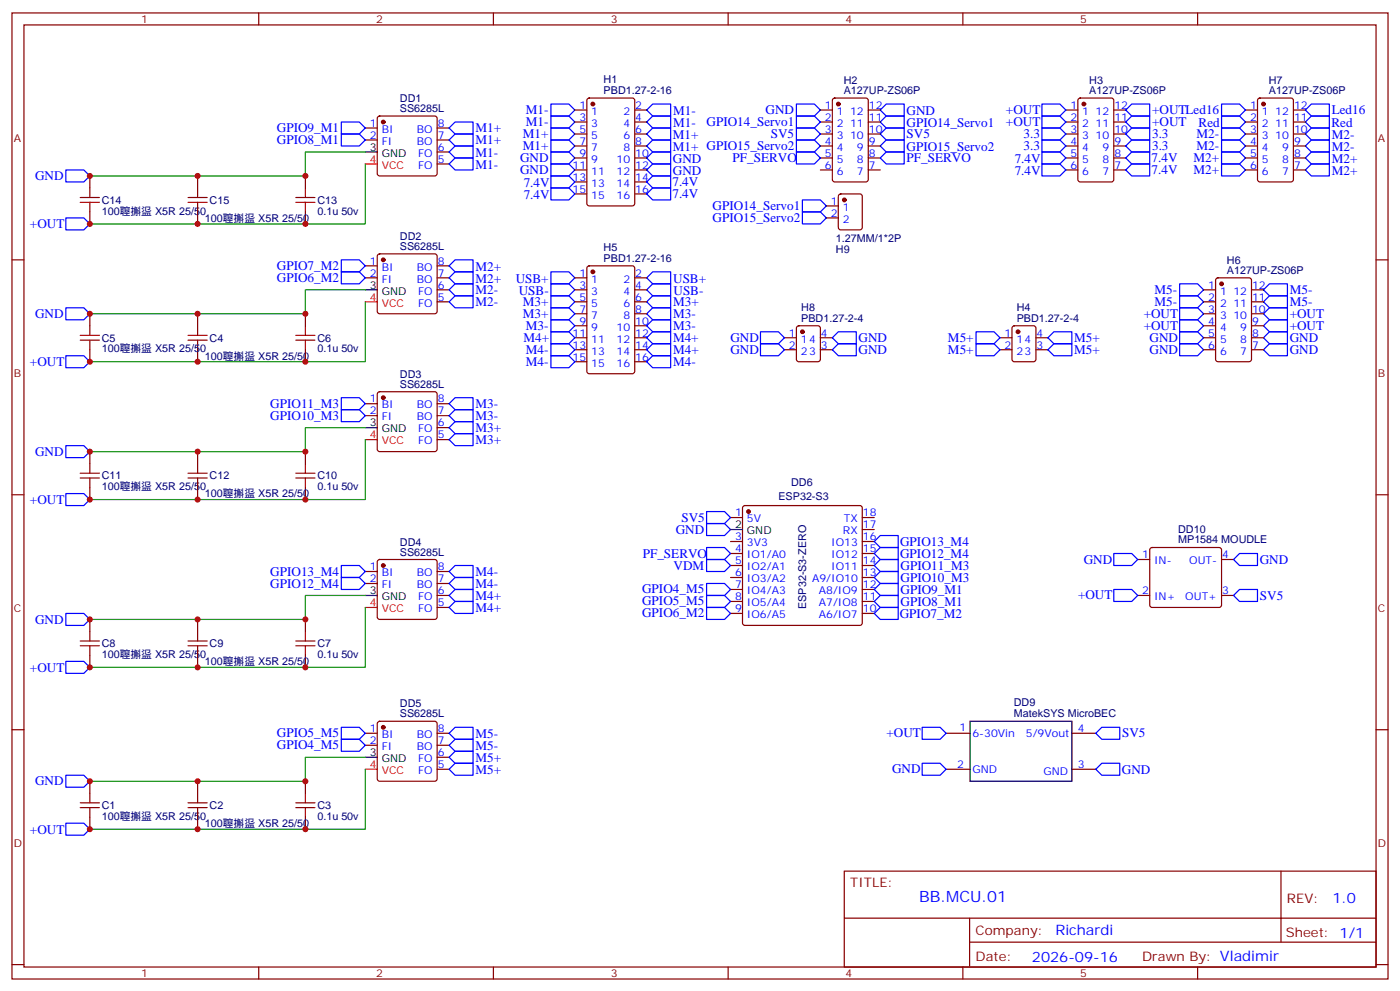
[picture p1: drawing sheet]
<svg xmlns="http://www.w3.org/2000/svg" width="412mm" height="292mm" viewBox="0 0 412 292" stroke-linecap="round" stroke-linejoin="round" font-family="sans-serif">
<g fill="none" stroke="#870000" stroke-width=".35">
<path d="M3.5 3.8h405.4v284.3h-405.4zM7.1 7.3h398.2v277.3h-398.2zM76.2 3.8v3.5M145.3 3.8v3.5M214.5 3.8v3.5M283.6 3.8v3.5M352.8 3.8v3.5M107.6 37.7h3.5M111.4 34.4l.4-.3h16.3l.5 .3 .2 .5v16.2l-.3 .5-.4 .2h-16.3l-.5-.2-.2-.5v-16.2zM128.8 37.7h3.5M169.3 32.4h3.6M169.3 35.9h3.6"/>
<path d="M169.3 39.4h3.6M173.1 29.1l.5-.2h12.7l.6 .4 .1 30.6-.5 .7h-12.9l-.7-.5v-30.5zM187 32.4h3.5M187 35.9h3.5M187 39.4h3.5M241.7 32.4h3.5M241.7 35.9h3.5M241.7 39.4h3.5M245.4 29.1l.5-.2h9.2l.6 .4 .1 23.5-.5 .7-9.4 .1-.7-.5v-23.5zM255.8 32.4h3.5M255.8 35.9h3.5M255.8 39.4h3.5"/>
<path d="M314 32.4h3.5M314 35.9h3.5M314 39.4h3.5M317.7 29.1l.5-.2h9.2l.6 .4 .1 23.5-.5 .7-9.4 .1-.6-.5-.1-23.5zM328.1 32.4h3.5M328.1 35.9h3.5M328.1 39.4h3.5M366.9 32.4h3.5M366.9 35.9h3.5M366.9 39.4h3.5M370.7 29.1l.4-.2h9.2l.6 .4 .1 23.5-.5 .7-9.4 .1-.6-.5-.1-23.5zM381 32.4h3.5"/>
<path d="M381 35.9h3.5M381 39.4h3.5M26.5 51.8v3.5M58.2 51.8v3.5M90 51.8v3.5M107.6 41.2h3.5M128.8 41.2h3.5M128.8 48.3h3.5M128.8 44.7h3.5M169.3 43h3.6M169.3 46.5h3.6M169.3 50h3.6"/>
<path d="M169.3 57.1h3.6M169.3 53.6h3.6M187 43h3.5M187 46.5h3.5M187 50h3.5M187 57.1h3.5M187 53.6h3.5M241.7 43h3.5M241.7 46.5h3.5M241.7 50h3.5M247.2 57.3l.4-.2h5.7l.6 .4 .1 9.5-.5 .6-5.9 .1-.6-.5-.1-9.4zM255.8 43h3.5"/>
<path d="M255.8 46.5h3.5M255.8 50h3.5M314 43h3.5M314 46.5h3.5M314 50h3.5M328.1 43h3.5M328.1 46.5h3.5M328.1 50h3.5M366.9 43h3.5M366.9 46.5h3.5M366.9 50h3.5M381 43h3.5"/>
<path d="M381 46.5h3.5M381 50h3.5M3.5 76.5h3.6M26.5 62.4v3.5M58.2 62.4v3.5M90 62.4v3.5M107.6 78.2h3.5M111.4 74.9l.4-.2h16.3l.5 .2 .2 .5v16.3l-.3 .5-.4 .2h-16.3l-.5-.3-.2-.4v-16.3zM128.8 78.2h3.5M173.1 78.5l.5-.3h12.7l.6 .5 .1 30.6-.5 .6-12.9 .1-.7-.5v-30.5zM243.4 60.6h3.5M243.4 64.1h3.5"/>
<path d="M405.3 76.5h3.6M26.5 92.4v3.5M58.2 92.4v3.5M90 92.4v3.5M107.6 81.8h3.5M128.8 81.8h3.5M128.8 85.3h3.5M128.8 88.8h3.5M169.3 81.8h3.6M169.3 85.3h3.6M169.3 88.8h3.6M169.3 99.4h3.6"/>
<path d="M169.3 92.4h3.6M169.3 95.9h3.6M187 81.8h3.5M187 85.3h3.5M187 88.8h3.5M187 99.4h3.5M187 92.4h3.5M187 95.9h3.5M231.1 99.4h3.5M234.8 96.1l.5-.2h5.6l.7 .4 .1 9.5-.5 .6-5.9 .1-.6-.5-.1-9.4zM241.7 99.4h3.5M294.6 99.4h3.5"/>
<path d="M298.3 96.1l.5-.2h5.6l.7 .4 .1 9.5-.5 .6-5.9 .1-.6-.5-.1-9.4zM305.2 99.4h3.5M354.5 85.3h3.6M354.5 88.8h3.6M354.5 99.4h3.6M354.5 92.4h3.6M354.5 95.9h3.6M358.3 82l.5-.2h9.1l.7 .4 .1 23.6-.5 .6-9.4 .1-.7-.5v-23.5zM368.7 85.3h3.5M368.7 88.8h3.5M368.7 99.4h3.5M368.7 92.4h3.5"/>
<path d="M368.7 95.9h3.5M26.5 102.9v3.6M58.2 102.9v3.6M90 102.9v3.6M107.6 118.8h3.5M111.4 115.5l.4-.2h16.3l.5 .2 .2 .5v16.2l-.3 .5-.4 .2h-16.3l-.5-.2-.2-.5v-16.2zM128.8 118.8h3.5M169.3 106.5h3.6M169.3 102.9h3.6M187 106.5h3.5M187 102.9h3.5M231.1 102.9h3.5"/>
<path d="M241.7 102.9h3.5M294.6 102.9h3.5M305.2 102.9h3.5M354.5 102.9h3.6M368.7 102.9h3.5M26.5 132.9v3.6M58.2 132.9v3.6M90 132.9v3.6M107.6 122.3h3.5M128.8 122.3h3.5M128.8 129.4h3.5M128.8 125.9h3.5"/>
<path d="M3.5 145.6h3.6M26.5 143.5v3.5M58.2 143.5v3.5M90 143.5v3.5M215.2 152.3h3.5M215.2 159.4h3.5M219 149l.4-.2h33.9l.5 .2 .2 .5v33.9l-.2 .5-.5 .2h-33.9l-.5-.3-.2-.4v-33.9zM254 152.3h3.5M254 159.4h3.5M254 155.9h3.5M405.3 145.6h3.6M107.6 168.2h3.5"/>
<path d="M107.6 171.7h3.5M111.4 164.9l.4-.2h16.3l.5 .2 .2 .5v16.2l-.3 .5-.4 .2h-16.3l-.5-.2-.2-.5v-16.2zM128.8 168.2h3.5M128.8 171.7h3.5M128.8 178.8h3.5M128.8 175.3h3.5M215.2 162.9h3.5M215.2 166.4h3.5M215.2 170h3.5M215.2 173.5h3.5M215.2 177h3.5M254 162.9h3.5"/>
<path d="M254 166.4h3.5M254 170h3.5M254 173.5h3.5M254 177h3.5M335.1 175.3h3.6M335.1 164.7h3.6M338.9 161.4l.5-.3h19.7l.5 .3 .2 .5v16.2l-.2 .5-.5 .2h-19.7l-.5-.2-.2-.5v-16.2zM359.8 175.3h3.6M359.8 164.7h3.6M26.5 182.3v3.5M26.5 192.9v3.5M58.2 182.3v3.5"/>
<path d="M58.2 192.9v3.5M90 182.3v3.5M90 192.9v3.5M215.2 180.6h3.5M254 180.6h3.5M3.5 214.8h3.6M107.6 215.8h3.5M107.6 219.4h3.5M111.4 212.5l.4-.2h16.3l.5 .2 .2 .5v16.2l-.3 .5-.4 .2h-16.3l-.5-.2-.2-.5v-16.2zM128.8 215.8h3.5M128.8 219.4h3.5M278.7 215.8h7.1"/>
<path d="M315.7 215.8h7.1M405.3 214.8h3.6M26.5 229.9v3.6M58.2 229.9v3.6M90 229.9v3.6M128.8 226.4h3.5M128.8 222.9h3.5M278.7 226.4h7.1M315.7 226.4h7.1M26.5 240.5v3.6M58.2 240.5v3.6M90 240.5v3.6"/>
<path d="M248.7 256.4h156.6v28.2h-156.6zM377.3 256.4v20.9M248.7 270.2h156.5M285.6 277.3h119.6M285.6 270.2v14.2M3.5 283.9h3.6M76.2 284.6v3.5M145.3 284.6v3.5M214.5 284.6v3.5M283.6 284.6v3.5M352.8 284.6v3.5M405.3 283.9h3.6"/>
</g>
<g fill="none" stroke="#00f" stroke-width=".35">
<path d="M100.5 39.4h5.3l1.8 1.8-1.8 1.8h-5.3zM100.5 35.9h5.3l1.8 1.8-1.8 1.7h-5.3zM132.3 37.7l1.8-1.8h5.2v3.5h-5.2zM162.3 30.6h5.3l1.7 1.8-1.7 1.7h-5.3zM162.3 34.1h5.3l1.7 1.8-1.7 1.8h-5.3zM162.3 37.7h5.3l1.7 1.7-1.7 1.8h-5.3zM190.5 39.4l1.8-1.7h5.3v3.5h-5.3zM192.3 30.6h5.3v3.5h-5.3l-1.8-1.7zM192.3 34.1h5.3v3.6h-5.3l-1.8-1.8zM234.6 30.6h5.3l1.8 1.8-1.8 1.7h-5.3zM234.6 34.1h5.3l1.8 1.8-1.8 1.8h-5.3zM234.6 37.7h5.3l1.8 1.7-1.8 1.8h-5.3z"/>
<path d="M259.3 32.4l1.8-1.8h5.2v3.5h-5.2zM259.3 39.4l1.8-1.7h5.2v3.5h-5.2zM261.1 34.1h5.2v3.6h-5.2l-1.8-1.8zM306.9 30.6h5.3l1.8 1.8-1.8 1.7h-5.3zM306.9 34.1h5.3l1.8 1.8-1.8 1.8h-5.3zM306.9 37.7h5.3l1.8 1.7-1.8 1.8h-5.3zM333.4 30.6h5.3v3.5h-5.3l-1.8-1.7zM333.4 34.1h5.3v3.6h-5.3l-1.8-1.8zM333.4 37.7h5.3v3.5h-5.3l-1.8-1.8zM359.8 37.7h5.3l1.8 1.7-1.8 1.8h-5.3zM359.8 34.1h5.3l1.8 1.8-1.8 1.8h-5.3zM359.8 30.6h5.3l1.8 1.8-1.8 1.7h-5.3z"/>
<path d="M384.5 39.4l1.8-1.7h5.3v3.5h-5.3zM384.5 32.4l1.8-1.8h5.3v3.5h-5.3zM386.3 34.1h5.3v3.6h-5.3l-1.8-1.8zM19.4 50h5.3l1.8 1.8-1.8 1.8h-5.3zM132.3 48.3l1.8-1.8h5.2v3.5h-5.2zM132.3 44.7l1.8-1.7h5.2v3.5h-5.2zM132.3 41.2l1.8-1.8h5.2v3.6h-5.2zM162.3 41.2h5.3l1.7 1.8-1.7 1.7h-5.3zM162.3 44.7h5.3l1.7 1.8-1.7 1.8h-5.3zM162.3 48.3h5.3l1.7 1.7-1.7 1.8h-5.3zM162.3 51.8h5.3l1.7 1.8-1.7 1.7h-5.3zM162.3 55.3h5.3l1.7 1.8-1.7 1.7h-5.3z"/>
<path d="M190.5 43l1.8-1.8h5.3v3.5h-5.3zM190.5 46.5l1.8-1.8h5.3v3.6h-5.3zM190.5 53.6l1.8-1.8h5.3v3.5h-5.3zM190.5 57.1l1.8-1.8h5.3v3.5h-5.3zM192.3 48.3h5.3v3.5h-5.3l-1.8-1.8zM234.6 41.2h5.3l1.8 1.8-1.8 1.7h-5.3zM234.6 44.7h5.3l1.8 1.8-1.8 1.8h-5.3zM236.4 58.8h5.3l1.7 1.8-1.7 1.8h-5.3zM259.3 43l1.8-1.8h5.2v3.5h-5.2zM259.3 46.5l1.8-1.8h5.2v3.6h-5.2zM306.9 48.3h5.3l1.8 1.7-1.8 1.8h-5.3zM306.9 44.7h5.3l1.8 1.8-1.8 1.8h-5.3z"/>
<path d="M306.9 41.2h5.3l1.8 1.8-1.8 1.7h-5.3zM331.6 50l1.8-1.7h5.3v3.5h-5.3zM331.6 43l1.8-1.8h5.3v3.5h-5.3zM333.4 44.7h5.3v3.6h-5.3l-1.8-1.8zM359.8 48.3h5.3l1.8 1.7-1.8 1.8h-5.3zM359.8 44.7h5.3l1.8 1.8-1.8 1.8h-5.3zM359.8 41.2h5.3l1.8 1.8-1.8 1.7h-5.3zM384.5 50l1.8-1.7h5.3v3.5h-5.3zM384.5 46.5l1.8-1.8h5.3v3.6h-5.3zM384.5 43l1.8-1.8h5.3v3.5h-5.3zM19.4 64.1h5.3l1.8 1.8-1.8 1.8h-5.3zM100.5 76.5h5.3l1.8 1.7-1.8 1.8h-5.3z"/>
<path d="M132.3 78.2l1.8-1.7h5.2v3.5h-5.2zM236.4 62.4h5.3l1.7 1.7-1.7 1.8h-5.3zM19.4 90.6h5.3l1.8 1.8-1.8 1.7h-5.3zM100.5 80h5.3l1.8 1.8-1.8 1.7h-5.3zM132.3 81.8l1.8-1.8h5.2v3.5h-5.2zM132.3 85.3l1.8-1.8h5.2v3.6h-5.2zM132.3 88.8l1.8-1.7h5.2v3.5h-5.2zM162.3 87.1h5.3l1.7 1.7-1.7 1.8h-5.3zM162.3 83.5h5.3l1.7 1.8-1.7 1.8h-5.3zM162.3 80h5.3l1.7 1.8-1.7 1.7h-5.3zM162.3 94.1h5.3l1.7 1.8-1.7 1.7h-5.3zM162.3 90.6h5.3l1.7 1.8-1.7 1.7h-5.3z"/>
<path d="M162.3 97.6h5.3l1.7 1.8-1.7 1.8h-5.3zM190.5 88.8l1.8-1.7h5.3v3.5h-5.3zM190.5 92.4l1.8-1.8h5.3v3.5h-5.3zM190.5 95.9l1.8-1.8h5.3v3.5h-5.3zM192.3 83.5h5.3v3.6h-5.3l-1.8-1.8zM192.3 80h5.3v3.5h-5.3l-1.8-1.7zM192.3 97.6h5.3v3.6h-5.3l-1.8-1.8zM224 97.6h5.3l1.8 1.8-1.8 1.8h-5.3zM245.2 99.4l1.7-1.8h5.3v3.6h-5.3zM287.5 97.6h5.3l1.8 1.8-1.8 1.8h-5.3zM310.4 97.6h5.3v3.6h-5.3l-1.7-1.8zM347.5 87.1h5.3l1.7 1.7-1.7 1.8h-5.3z"/>
<path d="M347.5 83.5h5.3l1.7 1.8-1.7 1.8h-5.3zM347.5 97.6h5.3l1.7 1.8-1.7 1.8h-5.3zM347.5 90.6h5.3l1.7 1.8-1.7 1.7h-5.3zM347.5 94.1h5.3l1.7 1.8-1.7 1.7h-5.3zM372.2 88.8l1.7-1.7h5.3v3.5h-5.3zM372.2 95.9l1.7-1.8h5.3v3.5h-5.3zM373.9 83.5h5.3v3.6h-5.3l-1.7-1.8zM373.9 97.6h5.3v3.6h-5.3l-1.7-1.8zM373.9 90.6h5.3v3.5h-5.3l-1.7-1.7zM19.4 104.7h5.3l1.8 1.8-1.8 1.7h-5.3zM100.5 117.1h5.3l1.8 1.7-1.8 1.8h-5.3zM132.3 118.8l1.8-1.7h5.2v3.5h-5.2z"/>
<path d="M162.3 104.7h5.3l1.7 1.8-1.7 1.7h-5.3zM162.3 101.2h5.3l1.7 1.7-1.7 1.8h-5.3zM190.5 106.5l1.8-1.8h5.3v3.5h-5.3zM190.5 102.9l1.8-1.7h5.3v3.5h-5.3zM224 101.2h5.3l1.8 1.7-1.8 1.8h-5.3zM245.2 102.9l1.7-1.7h5.3v3.5h-5.3zM287.5 101.2h5.3l1.8 1.7-1.8 1.8h-5.3zM310.4 101.2h5.3v3.5h-5.3l-1.7-1.8zM347.5 101.2h5.3l1.7 1.7-1.7 1.8h-5.3zM373.9 101.2h5.3v3.5h-5.3l-1.7-1.8zM19.4 131.2h5.3l1.8 1.7-1.8 1.8h-5.3zM100.5 120.6h5.3l1.8 1.7-1.8 1.8h-5.3z"/>
<path d="M132.3 122.3l1.8-1.7h5.2v3.5h-5.2zM132.3 125.9l1.8-1.8h5.2v3.5h-5.2zM132.3 129.4l1.8-1.8h5.2v3.6h-5.2zM19.4 145.3h5.3l1.8 1.7-1.8 1.8h-5.3zM208.1 154.1h5.3l1.8 1.8-1.8 1.7h-5.3zM208.1 150.6h5.3l1.8 1.7-1.8 1.8h-5.3zM259.3 157.6h5.3v3.5h-5.3l-1.8-1.7zM100.5 170h5.3l1.8 1.7-1.8 1.8h-5.3zM100.5 166.4h5.3l1.8 1.8-1.8 1.8h-5.3zM132.3 168.2l1.8-1.8h5.2v3.6h-5.2zM132.3 171.7l1.8-1.7h5.2v3.5h-5.2zM132.3 175.3l1.8-1.8h5.2v3.5h-5.2z"/>
<path d="M132.3 178.8l1.8-1.8h5.2v3.6h-5.2zM208.1 171.7h5.3l1.8 1.8-1.8 1.8h-5.3zM208.1 175.3h5.3l1.8 1.7-1.8 1.8h-5.3zM208.1 178.8h5.3l1.8 1.8-1.8 1.7h-5.3zM208.1 161.1h5.3l1.8 1.8-1.8 1.8h-5.3zM208.1 164.7h5.3l1.8 1.7-1.8 1.8h-5.3zM257.5 162.9l1.8-1.8h5.3v3.6h-5.3zM257.5 173.5l1.8-1.8h5.3v3.6h-5.3zM259.3 164.7h5.3v3.5h-5.3l-1.8-1.8zM259.3 168.2h5.3v3.5h-5.3l-1.8-1.7zM259.3 175.3h5.3v3.5h-5.3l-1.8-1.8zM328.1 162.9h5.3l1.7 1.8-1.7 1.7h-5.3z"/>
<path d="M328.1 173.5h5.3l1.7 1.8-1.7 1.7h-5.3zM365.1 162.9h5.3v3.5h-5.3l-1.7-1.7zM365.1 173.5h5.3v3.5h-5.3l-1.7-1.7zM19.4 194.7h5.3l1.8 1.7-1.8 1.8h-5.3zM19.4 180.6h5.3l1.8 1.7-1.8 1.8h-5.3zM257.5 180.6l1.8-1.8h5.3v3.5h-5.3zM100.5 217.6h5.3l1.8 1.8-1.8 1.7h-5.3zM100.5 214.1h5.3l1.8 1.7-1.8 1.8h-5.3zM132.3 215.8l1.8-1.7h5.2v3.5h-5.2zM132.3 219.4l1.8-1.8h5.2v3.5h-5.2zM271.6 214.1h5.3l1.8 1.7-1.8 1.8h-5.3zM324.6 214.1h5.2v3.5h-5.2l-1.8-1.8z"/>
<path d="M19.4 228.2h5.3l1.8 1.7-1.8 1.8h-5.3zM132.3 226.4l1.8-1.8h5.2v3.6h-5.2zM132.3 222.9l1.8-1.8h5.2v3.5h-5.2zM271.6 224.6h5.3l1.8 1.8-1.8 1.8h-5.3zM322.8 226.4l1.8-1.8h5.2v3.6h-5.2zM19.4 242.3h5.3l1.8 1.8-1.8 1.7h-5.3z"/>
</g>
<g fill="#870000" stroke="#870000" stroke-width=".35">
<circle cx="319.3" cy="30.6" r=".53"/>
<circle cx="174.6" cy="30.6" r=".53"/>
<circle cx="174.6" cy="80" r=".53"/>
<circle cx="246.9" cy="30.6" r=".53"/>
<circle cx="372.2" cy="30.6" r=".53"/>
<circle cx="299.9" cy="97.6" r=".53"/>
<circle cx="359.8" cy="83.5" r=".53"/>
<circle cx="248.7" cy="58.8" r=".53"/>
<circle cx="220.5" cy="150.6" r=".53"/>
<circle cx="112.9" cy="214.1" r=".53"/>
<circle cx="112.9" cy="76.5" r=".53"/>
<circle cx="112.9" cy="166.4" r=".53"/>
<circle cx="112.9" cy="117.1" r=".53"/>
<circle cx="112.9" cy="35.9" r=".53"/>
<circle cx="236.4" cy="97.6" r=".53"/>
</g>
<path d="M107.6 44.7h3.5M107.6 85.3h3.5M107.6 125.9h3.5M215.2 155.9h3.5M107.6 175.3h3.5M285.8 212.3h29.9v17.6h-29.9zM107.6 222.9h3.5" fill="none" stroke="#000" stroke-width=".35"/>
<path d="M107.6 48.3h3.5M107.6 88.8h3.5M107.6 129.4h3.5M107.6 178.8h3.5M107.6 226.4h3.5" fill="none" stroke="#f00" stroke-width=".35"/>
<g fill="none" stroke="#a10000" stroke-width=".35">
<path d="M23.6 59.5h5.7M23.6 58.1h5.7M26.5 55.3v2.8M26.5 59.5v2.9M55.4 59.5h5.6M55.4 58.1h5.6M58.2 55.3v2.8M58.2 59.5v2.9M87.1 59.5h5.7M87.1 58.1h5.7M90 55.3v2.8M90 59.5v2.9"/>
<path d="M23.6 98.7h5.7M26.5 95.9v2.8M55.4 98.7h5.6M58.2 95.9v2.8M87.1 98.7h5.7M90 95.9v2.8M23.6 100.1h5.7M26.5 100.1v2.8M55.4 100.1h5.6M58.2 100.1v2.8M87.1 100.1h5.7M90 100.1v2.8"/>
<path d="M23.6 139.3h5.7M26.5 136.5v2.8M55.4 139.3h5.6M58.2 136.5v2.8M87.1 139.3h5.7M90 136.5v2.8M23.6 140.7h5.7M26.5 140.7v2.8M55.4 140.7h5.6M58.2 140.7v2.8M87.1 140.7h5.7M90 140.7v2.8"/>
<path d="M23.6 190.1h5.7M23.6 188.7h5.7M26.5 185.8v2.9M26.5 190.1v2.8M55.4 190.1h5.6M55.4 188.7h5.6M58.2 185.8v2.9M58.2 190.1v2.8M87.1 190.1h5.7M87.1 188.7h5.7M90 185.8v2.9M90 190.1v2.8"/>
<path d="M23.6 237.7h5.7M23.6 236.3h5.7M26.5 233.5v2.8M26.5 237.7v2.8M55.4 237.7h5.6M55.4 236.3h5.6M58.2 233.5v2.8M58.2 237.7v2.8M87.1 237.7h5.7M87.1 236.3h5.7M90 233.5v2.8M90 237.7v2.8"/>
</g>
<path d="M107.6 44.7h-17.6v7.1h-63.5M107.6 48.3v17.6h-81.1M107.6 88.8v17.7h-81.1M107.6 85.3h-17.6v7.1h-63.5M107.6 125.9h-17.6v7h-63.5M107.6 129.4v17.6h-81.1M107.6 175.3h-17.6v7h-63.5M107.6 178.8v17.6h-81.1M107.6 222.9h-17.6v7h-63.5M107.6 226.4v17.7h-81.1" fill="none" stroke="#008700" stroke-width=".35"/>
<g fill="#c00">
<circle cx="58.2" cy="229.9" r=".88"/>
<circle cx="90" cy="229.9" r=".88"/>
<circle cx="58.2" cy="244.1" r=".88"/>
<circle cx="90" cy="244.1" r=".88"/>
<circle cx="58.2" cy="92.4" r=".88"/>
<circle cx="58.2" cy="106.5" r=".88"/>
<circle cx="90" cy="106.5" r=".88"/>
<circle cx="58.2" cy="182.3" r=".88"/>
<circle cx="90" cy="182.3" r=".88"/>
<circle cx="58.2" cy="196.4" r=".88"/>
<circle cx="90" cy="196.4" r=".88"/>
<circle cx="58.2" cy="132.9" r=".88"/>
<circle cx="90" cy="132.9" r=".88"/>
<circle cx="58.2" cy="147" r=".88"/>
<circle cx="90" cy="147" r=".88"/>
<circle cx="58.2" cy="51.8" r=".88"/>
<circle cx="90" cy="51.8" r=".88"/>
<circle cx="58.2" cy="65.9" r=".88"/>
<circle cx="90" cy="65.9" r=".88"/>
<circle cx="26.5" cy="65.9" r=".88"/>
<circle cx="26.5" cy="147" r=".88"/>
<circle cx="26.5" cy="196.4" r=".88"/>
<circle cx="26.5" cy="106.5" r=".88"/>
<circle cx="26.5" cy="244.1" r=".88"/>
<circle cx="26.5" cy="51.8" r=".88"/>
<circle cx="26.5" cy="132.9" r=".88"/>
<circle cx="26.5" cy="182.3" r=".88"/>
<circle cx="26.5" cy="92.4" r=".88"/>
<circle cx="26.5" cy="229.9" r=".88"/>
<circle cx="90" cy="92.4" r=".88"/>
</g>
<text font-size="4.6" fill="#00f" x="270.8" y="265.4">BB.MCU.01</text>
<g font-size="4.2" fill="#00f">
<text x="392.5" y="265.7">1.0</text>
<text x="310.9" y="275.2">Richardi</text>
<text x="304" y="283">2026-09-16</text>
</g>
<g font-size="3.9" fill="#00f">
<text x="154.9" y="33.6">M1-</text>
<text x="198.3" y="33.7">M1-</text>
<text x="225.5" y="33.6">GND</text>
<text x="267" y="33.7">GND</text>
<text x="296.3" y="33.7">+OUT</text>
<text x="339.4" y="33.6">+OUTLed16</text>
<text x="392.3" y="33.6">Led16</text>
<text x="81.6" y="38.9">GPIO9_M1</text>
<text x="140.1" y="39">M1+</text>
<text x="154" y="40.7">M1+</text>
<text x="154.9" y="37.2">M1-</text>
<text x="198.2" y="40.8">M1+</text>
<text x="198.3" y="37.3">M1-</text>
<text x="208.1" y="37.2">GPIO14_Servo1</text>
<text x="227" y="40.7">SV5</text>
<text x="267.1" y="40.6">SV5</text>
<text x="267.1" y="37.3">GPIO14_Servo1</text>
<text x="296.3" y="37.2">+OUT</text>
<text x="301.5" y="40.6">3.3</text>
<text x="339.4" y="37.1">+OUT</text>
<text x="339.4" y="40.7">3.3</text>
<text x="352.5" y="40.6">M2-</text>
<text x="353.1" y="37.3">Red</text>
<text x="392.2" y="37.5">Red</text>
<text x="392.3" y="40.8">M2-</text>
<text x="81.6" y="42.4">GPIO8_M1</text>
<text x="140.1" y="46.1">M1-</text>
<text x="140.1" y="42.5">M1+</text>
<text x="153.2" y="47.7">GND</text>
<text x="154" y="44.2">M1+</text>
<text x="198.2" y="44.3">M1+ GPIO15_Servo2</text>
<text x="198.2" y="47.9">GND</text>
<text x="215.8" y="47.7">PF_SERVO</text>
<text x="267.1" y="44.3">GPIO15_Servo2</text>
<text x="267.1" y="47.7">PF_SERVO</text>
<text x="298.9" y="47.9">7.4V</text>
<text x="301.5" y="44.2">3.3</text>
<text x="339.2" y="47.7">7.4V</text>
<text x="339.4" y="44.3">3.3</text>
<text x="351.6" y="47.7">M2+</text>
<text x="352.5" y="44.1">M2-</text>
<text x="392.3" y="47.9">M2+</text>
<text x="392.3" y="44.3">M2-</text>
<text x="10.3" y="53">GND</text>
<text x="140.1" y="49.6">M1-</text>
<text x="153.2" y="51.3">GND</text>
<text x="198.2" y="51.4">GND</text>
<text x="298.9" y="51.5">7.4V</text>
<text x="339.2" y="51.2">7.4V</text>
<text x="351.6" y="51.2">M2+</text>
<text x="392.3" y="51.4">M2+</text>
<text x="154.3" y="55">7.4V</text>
<text x="154.3" y="58.5">7.4V</text>
<text x="198.1" y="54.6">7.4V</text>
<text x="198.1" y="58.1">7.4V</text>
<text x="209.9" y="61.9">GPIO14_Servo1</text>
<text x="209.9" y="65.4">GPIO15_Servo2</text>
<text x="8.8" y="67.2">+OUT</text>
<text x="81.6" y="82.9">GPIO6_M2</text>
<text x="81.6" y="79.4">GPIO7_M2</text>
<text x="140.1" y="79.6">M2+</text>
<text x="140.1" y="83.2">M2+</text>
<text x="151.9" y="83.3">USB+</text>
<text x="198.3" y="83.3">USB+</text>
<text x="140.1" y="86.6">M2-</text>
<text x="152.8" y="86.9">USB-</text>
<text x="198.4" y="86.8">USB-</text>
<text x="340.1" y="86.6">M5-</text>
<text x="379.9" y="86.6">M5-</text>
<text x="10.3" y="93.6">GND</text>
<text x="140.1" y="90.2">M2-</text>
<text x="154" y="90.1">M3+</text>
<text x="154" y="93.6">M3+</text>
<text x="198.3" y="90">M3+</text>
<text x="198.3" y="93.6">M3-</text>
<text x="336.9" y="93.7">+OUT</text>
<text x="340.1" y="90.1">M5-</text>
<text x="379.9" y="93.7">+OUT</text>
<text x="379.9" y="90.1">M5-</text>
<text x="154.2" y="100.7">M4+</text>
<text x="154.9" y="97.2">M3-</text>
<text x="198.2" y="100.6">M4+</text>
<text x="198.3" y="97.1">M3-</text>
<text x="215.2" y="100.6">GND</text>
<text x="252.9" y="100.8">GND</text>
<text x="279.2" y="100.7">M5+</text>
<text x="316.4" y="100.7">M5+</text>
<text x="336.9" y="97.2">+OUT</text>
<text x="338.6" y="100.6">GND</text>
<text x="379.9" y="97.2">+OUT</text>
<text x="379.9" y="100.8">GND</text>
<text x="8.8" y="107.8">+OUT</text>
<text x="154.9" y="107.7">M4-</text>
<text x="154.9" y="104.2">M4-</text>
<text x="198.3" y="107.7">M4-</text>
<text x="198.3" y="104.1">M4+</text>
<text x="215.2" y="104.2">GND</text>
<text x="252.9" y="104.3">GND</text>
<text x="279.2" y="104.2">M5+</text>
<text x="316.4" y="104.2">M5+</text>
<text x="338.6" y="104.2">GND</text>
<text x="379.9" y="104.3">GND</text>
<text x="79.6" y="123.6">GPIO10_M3</text>
<text x="79.6" y="120">GPIO11_M3</text>
<text x="140.1" y="120">M3-</text>
<text x="140.1" y="123.5">M3-</text>
<text x="140" y="127.1">M3+</text>
<text x="140" y="130.6">M3+</text>
<text x="10.3" y="134.2">GND</text>
<text x="8.8" y="148.3">+OUT</text>
<text x="200.7" y="153.6">SV5</text>
<text x="199.1" y="157.1">GND</text>
<text x="265.2" y="160.7">GPIO13_M4</text>
<text x="189.3" y="164.2">PF_SERVO</text>
<text x="198.4" y="167.7">VDM</text>
<text x="265.2" y="164.2">GPIO12_M4</text>
<text x="265.3" y="167.8">GPIO11_M3</text>
<text x="319.2" y="165.9">GND</text>
<text x="371.1" y="166.1">GND</text>
<text x="79.6" y="172.9">GPIO12_M4</text>
<text x="79.6" y="169.4">GPIO13_M4</text>
<text x="140.1" y="169.4">M4-</text>
<text x="140.1" y="173">M4-</text>
<text x="265.3" y="171.3">GPIO10_M3</text>
<text x="140.1" y="176.6">M4+</text>
<text x="189.2" y="174.7">GPIO4_M5</text>
<text x="189.2" y="178.2">GPIO5_M5</text>
<text x="265.3" y="174.8">GPIO9_M1</text>
<text x="265.3" y="178.3">GPIO8_M1</text>
<text x="317.6" y="176.4">+OUT</text>
<text x="371.1" y="176.5">SV5</text>
<text x="10.3" y="183.6">GND</text>
<text x="140.1" y="180.1">M4+</text>
<text x="189.2" y="181.7">GPIO6_M2</text>
<text x="265.1" y="181.9">GPIO7_M2</text>
<text x="8.8" y="197.7">+OUT</text>
<text x="81.6" y="220.5">GPIO4_M5</text>
<text x="81.6" y="217">GPIO5_M5</text>
<text x="140.1" y="217.1">M5-</text>
<text x="140.1" y="220.6">M5-</text>
<text x="261.1" y="217">+OUT</text>
<text x="330.6" y="217">SV5</text>
<text x="140" y="227.7">M5+</text>
<text x="140" y="224.1">M5+</text>
<text x="262.8" y="227.6">GND</text>
<text x="330.5" y="227.7">GND</text>
<text x="10.3" y="231.2">GND</text>
<text x="8.8" y="245.4">+OUT</text>
</g>
<g font-size="3.9" fill="#800">
<text x="250.5" y="261">TITLE:</text>
<text x="379.1" y="265.7">REV:</text>
<text x="287.4" y="275.2">Company:</text>
<text x="378.7" y="275.8">Sheet: 1/1</text>
<text x="287.4" y="282.9">Date:</text>
<text x="336.4" y="282.9">Drawn By: Vladimir</text>
</g>
<g font-size="3.2" fill="#800">
<text x="41.6" y="6.8">1</text>
<text x="110.8" y="6.8">2</text>
<text x="179.9" y="6.8">3</text>
<text x="249.1" y="6.8">4</text>
<text x="318.2" y="6.8">5</text>
<text x="4.1" y="41.9">A</text>
<text x="405.9" y="41.9">A</text>
<text x="4.1" y="111.1">B</text>
<text x="405.9" y="111.1">B</text>
<text x="4.1" y="180.2">C</text>
<text x="405.9" y="180.2">C</text>
<text x="4.1" y="249.3">D</text>
<text x="405.9" y="249.3">D</text>
<text x="41.6" y="287.6">1</text>
<text x="110.8" y="287.6">2</text>
<text x="179.9" y="287.6">3</text>
<text x="249.1" y="287.6">4</text>
<text x="318.2" y="287.6">5</text>
</g>
<g font-size="3.2" fill="#000080">
<text x="177.8" y="27.7">PBD1.27-2-16</text>
<text x="177.8" y="24.5">H1</text>
<text x="248.5" y="27.7">A127UP-ZS06P</text>
<text x="248.5" y="24.7">H2</text>
<text x="320.9" y="27.7">A127UP-ZS06P</text>
<text x="320.9" y="24.7">H3</text>
<text x="373.8" y="27.7">A127UP-ZS06P</text>
<text x="373.8" y="24.7">H7</text>
<text x="117.8" y="33">SS6285L</text>
<text x="117.8" y="30">DD1</text>
<text x="30" y="60">C14</text>
<text x="61.7" y="60">C15</text>
<text x="93.5" y="60">C13</text>
<text x="30" y="63.2">100䏄㩂䀀 X5R 25/50</text>
<text x="60.3" y="65.3">100䏄㩂䀀 X5R 25/50</text>
<text x="93.5" y="63.2">0.1u 50v</text>
<text x="117.8" y="70.6">DD2</text>
<text x="246.2" y="71.2">1.27MM/1*2P</text>
<text x="117.8" y="73.5">SS6285L</text>
<text x="177.8" y="77.1">PBD1.27-2-16</text>
<text x="177.8" y="73.9">H5</text>
<text x="246.2" y="74.4">H9</text>
<text x="361.4" y="77.7">H6</text>
<text x="361.4" y="80.6">A127UP-ZS06P</text>
<text x="236" y="94.7">PBD1.27-2-4</text>
<text x="236" y="91.5">H8</text>
<text x="299.5" y="94.7">PBD1.27-2-4</text>
<text x="299.5" y="91.5">H4</text>
<text x="30" y="100.6">C5</text>
<text x="61.7" y="100.6">C4</text>
<text x="93.5" y="100.6">C6</text>
<text x="30" y="103.7">100䏄㩂䀀 X5R 25/50</text>
<text x="60.3" y="105.9">100䏄㩂䀀 X5R 25/50</text>
<text x="93.5" y="103.7">0.1u 50v</text>
<text x="117.8" y="111.2">DD3</text>
<text x="117.8" y="114.1">SS6285L</text>
<text x="30" y="141.1">C11</text>
<text x="61.7" y="141.1">C12</text>
<text x="93.5" y="141.1">C10</text>
<text x="233.1" y="142.9">DD6</text>
<text x="30" y="144.3">100䏄㩂䀀 X5R 25/50</text>
<text x="60.3" y="146.4">100䏄㩂䀀 X5R 25/50</text>
<text x="93.5" y="144.3">0.1u 50v</text>
<text x="229.3" y="147">ESP32-S3</text>
<text x="117.8" y="160.6">DD4</text>
<text x="347.1" y="159.7">MP1584 MOUDLE</text>
<text x="347.1" y="156.8">DD10</text>
<text x="117.8" y="163.5">SS6285L</text>
<text x="237.5" y="179.2" transform="rotate(-90 237.5 179.2)">ESP32-S3-ZERO</text>
<text x="30" y="190.5">C8</text>
<text x="61.7" y="190.5">C9</text>
<text x="93.5" y="190.5">C7</text>
<text x="30" y="193.7">100䏄㩂䀀 X5R 25/50</text>
<text x="60.3" y="195.8">100䏄㩂䀀 X5R 25/50</text>
<text x="93.5" y="193.7">0.1u 50v</text>
<text x="117.8" y="208.2">DD5</text>
<text x="298.6" y="207.9">DD9</text>
<text x="117.8" y="211.1">SS6285L</text>
<text x="298.6" y="211">MatekSYS MicroBEC</text>
<text x="30" y="238.1">C1</text>
<text x="61.7" y="238.1">C2</text>
<text x="93.5" y="238.1">C3</text>
<text x="30" y="241.3">100䏄㩂䀀 X5R 25/50</text>
<text x="60.3" y="243.4">100䏄㩂䀀 X5R 25/50</text>
<text x="93.5" y="241.3">0.1u 50v</text>
</g>
<g font-size="3.2" fill="#00f">
<text x="170.7" y="32">1</text>
<text x="170.7" y="35.6">3</text>
<text x="174.2" y="33.8">1</text>
<text x="183.6" y="33.8">2</text>
<text x="187.1" y="35.6">4</text>
<text x="187.1" y="32">2</text>
<text x="243" y="32">1</text>
<text x="243" y="35.6">2</text>
<text x="246.5" y="33.8">1</text>
<text x="250.4" y="33.8">12</text>
<text x="255.9" y="35.6">11</text>
<text x="255.9" y="32">12</text>
<text x="315.3" y="32">1</text>
<text x="315.3" y="35.6">2</text>
<text x="318.8" y="33.8">1</text>
<text x="322.7" y="33.8">12</text>
<text x="328.3" y="35.6">11</text>
<text x="328.3" y="32">12</text>
<text x="368.2" y="32">1</text>
<text x="368.2" y="35.6">2</text>
<text x="371.7" y="33.8">1</text>
<text x="375.7" y="33.8">12</text>
<text x="381.2" y="35.6">11</text>
<text x="381.2" y="32">12</text>
<text x="108.9" y="37.3">1</text>
<text x="108.9" y="40.9">2</text>
<text x="112.4" y="39.1">BI</text>
<text x="122.8" y="39.1">BO</text>
<text x="128.9" y="40.9">7</text>
<text x="128.9" y="37.3">8</text>
<text x="170.7" y="39.1">5</text>
<text x="174.2" y="37.3">3</text>
<text x="174.2" y="40.9">5</text>
<text x="183.6" y="40.9">6</text>
<text x="183.6" y="37.3">4</text>
<text x="187.1" y="39.1">6</text>
<text x="243" y="39.1">3</text>
<text x="246.5" y="37.3">2</text>
<text x="246.5" y="40.9">3</text>
<text x="250.4" y="40.9">10</text>
<text x="250.4" y="37.3">11</text>
<text x="255.9" y="39.1">10</text>
<text x="315.3" y="39.1">3</text>
<text x="318.8" y="37.3">2</text>
<text x="318.8" y="40.9">3</text>
<text x="322.7" y="40.9">10</text>
<text x="322.7" y="37.3">11</text>
<text x="328.3" y="39.1">10</text>
<text x="368.2" y="39.1">3</text>
<text x="371.7" y="37.3">2</text>
<text x="371.7" y="40.9">3</text>
<text x="375.7" y="40.9">10</text>
<text x="375.7" y="37.3">11</text>
<text x="381.2" y="39.1">10</text>
<text x="112.4" y="42.6">FI</text>
<text x="122.8" y="42.6">BO</text>
<text x="123.1" y="46.1">FO</text>
<text x="128.9" y="47.9">5</text>
<text x="128.9" y="44.4">6</text>
<text x="170.7" y="42.6">7</text>
<text x="170.7" y="46.1">9</text>
<text x="174.2" y="44.4">7</text>
<text x="174.2" y="47.9">9</text>
<text x="181.6" y="47.9">10</text>
<text x="183.6" y="44.4">8</text>
<text x="187.1" y="46.1">10</text>
<text x="187.1" y="42.6">8</text>
<text x="243" y="42.6">4</text>
<text x="243" y="46.1">5</text>
<text x="246.5" y="44.4">4</text>
<text x="246.5" y="47.9">5</text>
<text x="252.4" y="47.9">8</text>
<text x="252.4" y="44.4">9</text>
<text x="255.9" y="46.1">8</text>
<text x="255.9" y="42.6">9</text>
<text x="315.3" y="42.6">4</text>
<text x="315.3" y="46.1">5</text>
<text x="318.8" y="44.4">4</text>
<text x="318.8" y="47.9">5</text>
<text x="324.8" y="47.9">8</text>
<text x="324.8" y="44.4">9</text>
<text x="328.3" y="46.1">8</text>
<text x="328.3" y="42.6">9</text>
<text x="368.2" y="42.6">4</text>
<text x="368.2" y="46.1">5</text>
<text x="371.7" y="44.4">4</text>
<text x="371.7" y="47.9">5</text>
<text x="377.7" y="47.9">8</text>
<text x="377.7" y="44.4">9</text>
<text x="381.2" y="46.1">8</text>
<text x="381.2" y="42.6">9</text>
<text x="123.1" y="49.7">FO</text>
<text x="168.7" y="49.7">11</text>
<text x="168.7" y="53.2">13</text>
<text x="174.2" y="51.4">11</text>
<text x="181.6" y="51.4">12</text>
<text x="187.1" y="53.2">14</text>
<text x="187.1" y="49.7">12</text>
<text x="243" y="49.7">6</text>
<text x="246.5" y="51.4">6</text>
<text x="252.4" y="51.4">7</text>
<text x="255.9" y="49.7">7</text>
<text x="315.3" y="49.7">6</text>
<text x="318.8" y="51.4">6</text>
<text x="324.8" y="51.4">7</text>
<text x="328.3" y="49.7">7</text>
<text x="368.2" y="49.7">6</text>
<text x="371.7" y="51.4">6</text>
<text x="377.7" y="51.4">7</text>
<text x="381.2" y="49.7">7</text>
<text x="168.7" y="56.7">15</text>
<text x="174.2" y="55">13</text>
<text x="174.2" y="58.5">15</text>
<text x="181.6" y="58.5">16</text>
<text x="181.6" y="55">14</text>
<text x="187.1" y="56.7">16</text>
<text x="244.8" y="60.3">1</text>
<text x="244.8" y="63.8">2</text>
<text x="248.2" y="62">1</text>
<text x="248.2" y="65.5">2</text>
<text x="108.9" y="77.9">1</text>
<text x="128.9" y="77.9">8</text>
<text x="108.9" y="81.4">2</text>
<text x="112.4" y="79.7">BI</text>
<text x="112.4" y="83.2">FI</text>
<text x="122.8" y="83.2">BO</text>
<text x="122.8" y="79.7">BO</text>
<text x="128.9" y="81.4">7</text>
<text x="170.7" y="81.4">1</text>
<text x="174.2" y="83.2">1</text>
<text x="183.6" y="83.2">2</text>
<text x="187.1" y="81.4">2</text>
<text x="123.1" y="86.7">FO</text>
<text x="128.9" y="88.5">5</text>
<text x="128.9" y="84.9">6</text>
<text x="170.7" y="84.9">3</text>
<text x="170.7" y="88.5">5</text>
<text x="174.2" y="86.7">3</text>
<text x="183.6" y="86.7">4</text>
<text x="187.1" y="88.5">6</text>
<text x="187.1" y="84.9">4</text>
<text x="355.9" y="84.9">1</text>
<text x="355.9" y="88.5">2</text>
<text x="359.4" y="86.7">1</text>
<text x="363.3" y="86.7">12</text>
<text x="368.8" y="88.5">11</text>
<text x="368.8" y="84.9">12</text>
<text x="123.1" y="90.2">FO</text>
<text x="170.7" y="92">7</text>
<text x="170.7" y="95.5">9</text>
<text x="174.2" y="90.2">5</text>
<text x="174.2" y="93.8">7</text>
<text x="183.6" y="93.8">8</text>
<text x="183.6" y="90.2">6</text>
<text x="187.1" y="95.5">10</text>
<text x="187.1" y="92">8</text>
<text x="355.9" y="92">3</text>
<text x="355.9" y="95.5">4</text>
<text x="359.4" y="90.2">2</text>
<text x="359.4" y="93.8">3</text>
<text x="363.3" y="93.8">10</text>
<text x="363.3" y="90.2">11</text>
<text x="368.8" y="95.5">9</text>
<text x="368.8" y="92">10</text>
<text x="168.7" y="99.1">11</text>
<text x="174.2" y="97.3">9</text>
<text x="174.2" y="100.8">11</text>
<text x="181.6" y="100.8">12</text>
<text x="181.6" y="97.3">10</text>
<text x="187.1" y="99.1">12</text>
<text x="232.4" y="99.1">1</text>
<text x="235.9" y="100.8">14</text>
<text x="241.8" y="99.1">4</text>
<text x="295.9" y="99.1">1</text>
<text x="299.4" y="100.8">14</text>
<text x="305.3" y="99.1">4</text>
<text x="355.9" y="99.1">5</text>
<text x="359.4" y="97.3">4</text>
<text x="359.4" y="100.8">5</text>
<text x="365.3" y="100.8">8</text>
<text x="365.3" y="97.3">9</text>
<text x="368.8" y="99.1">8</text>
<text x="168.7" y="102.6">13</text>
<text x="168.7" y="106.1">15</text>
<text x="174.2" y="104.4">13</text>
<text x="174.2" y="107.9">15</text>
<text x="181.6" y="107.9">16</text>
<text x="181.6" y="104.4">14</text>
<text x="187.1" y="106.1">16</text>
<text x="187.1" y="102.6">14</text>
<text x="232.4" y="102.6">2</text>
<text x="235.9" y="104.4">23</text>
<text x="241.8" y="102.6">3</text>
<text x="295.9" y="102.6">2</text>
<text x="299.4" y="104.4">23</text>
<text x="305.3" y="102.6">3</text>
<text x="355.9" y="102.6">6</text>
<text x="359.4" y="104.4">6</text>
<text x="365.3" y="104.4">7</text>
<text x="368.8" y="102.6">7</text>
<text x="108.9" y="118.5">1</text>
<text x="128.9" y="118.5">8</text>
<text x="108.9" y="122">2</text>
<text x="112.4" y="120.2">BI</text>
<text x="112.4" y="123.8">FI</text>
<text x="122.8" y="123.8">BO</text>
<text x="122.8" y="120.2">BO</text>
<text x="128.9" y="125.5">6</text>
<text x="128.9" y="122">7</text>
<text x="123.1" y="130.8">FO</text>
<text x="123.1" y="127.3">FO</text>
<text x="128.9" y="129">5</text>
<text x="216.5" y="152">1</text>
<text x="220" y="153.7">5V</text>
<text x="248.6" y="153.7">TX</text>
<text x="254.2" y="155.5">17</text>
<text x="254.2" y="152">18</text>
<text x="216.5" y="159">3</text>
<text x="220" y="160.8">3V3</text>
<text x="244.8" y="160.8">IO13</text>
<text x="248.3" y="157.3">RX</text>
<text x="254.2" y="159">16</text>
<text x="108.9" y="167.9">1</text>
<text x="128.9" y="167.9">8</text>
<text x="216.5" y="162.6">4</text>
<text x="216.5" y="166.1">5</text>
<text x="220" y="164.3">IO1/A0</text>
<text x="220" y="167.9">IO2/A1</text>
<text x="244.8" y="167.9">IO11</text>
<text x="244.8" y="164.3">IO12</text>
<text x="254.2" y="166.1">14</text>
<text x="254.2" y="162.6">15</text>
<text x="336.5" y="164.3">1</text>
<text x="340" y="166.1">IN-</text>
<text x="350.3" y="166.1">OUT-</text>
<text x="360" y="164.3">4</text>
<text x="108.9" y="171.4">2</text>
<text x="112.4" y="169.6">BI</text>
<text x="112.4" y="173.1">FI</text>
<text x="122.8" y="173.1">BO</text>
<text x="122.8" y="169.6">BO</text>
<text x="128.9" y="171.4">7</text>
<text x="216.5" y="169.6">6</text>
<text x="216.5" y="173.1">7</text>
<text x="220" y="171.4">IO3/A2</text>
<text x="239.2" y="171.4">A9/IO10</text>
<text x="254.2" y="173.1">12</text>
<text x="254.2" y="169.6">13</text>
<text x="123.1" y="176.7">FO</text>
<text x="128.9" y="178.4">5</text>
<text x="128.9" y="174.9">6</text>
<text x="216.5" y="176.7">8</text>
<text x="220" y="174.9">IO4/A3</text>
<text x="220" y="178.4">IO5/A4</text>
<text x="241.2" y="178.4">A7/IO8</text>
<text x="241.2" y="174.9">A8/IO9</text>
<text x="254.2" y="176.7">11</text>
<text x="336.5" y="174.9">2</text>
<text x="340" y="176.7">IN+</text>
<text x="349.2" y="176.7">OUT+</text>
<text x="360" y="174.9">3</text>
<text x="123.1" y="180.2">FO</text>
<text x="216.5" y="180.2">9</text>
<text x="220" y="182">IO6/A5</text>
<text x="241.2" y="182">A6/IO7</text>
<text x="254.2" y="180.2">10</text>
<text x="108.9" y="215.5">1</text>
<text x="128.9" y="215.5">8</text>
<text x="282.7" y="215.3">1</text>
<text x="317.5" y="215.5">4</text>
<text x="108.9" y="219">2</text>
<text x="112.4" y="217.2">BI</text>
<text x="112.4" y="220.8">FI</text>
<text x="122.8" y="220.8">BO</text>
<text x="122.8" y="217.2">BO</text>
<text x="128.9" y="219">7</text>
<text x="286.5" y="216.9">6-30Vin</text>
<text x="302.2" y="216.9">5/9Vout</text>
<text x="123.1" y="227.8">FO</text>
<text x="123.1" y="224.3">FO</text>
<text x="128.9" y="226.1">5</text>
<text x="128.9" y="222.5">6</text>
<text x="282" y="226.1">2</text>
<text x="286.5" y="227.5">GND</text>
<text x="307.4" y="228">GND</text>
<text x="317.5" y="226.1">3</text>
</g>
<g font-size="3.2">
<text x="108.9" y="44.4">3</text>
<text x="112.4" y="46.1">GND</text>
<text x="108.9" y="84.9">3</text>
<text x="112.4" y="86.7">GND</text>
<text x="108.9" y="125.5">3</text>
<text x="112.4" y="127.3">GND</text>
<text x="216.5" y="155.5">2</text>
<text x="220" y="157.3">GND</text>
<text x="108.9" y="174.9">3</text>
<text x="112.4" y="176.7">GND</text>
<text x="108.9" y="222.5">3</text>
<text x="112.4" y="224.3">GND</text>
</g>
<g font-size="3.2" fill="#f00">
<text x="108.9" y="47.9">4</text>
<text x="112.4" y="49.7">VCC</text>
<text x="108.9" y="88.5">4</text>
<text x="112.4" y="90.2">VCC</text>
<text x="108.9" y="129">4</text>
<text x="112.4" y="130.8">VCC</text>
<text x="108.9" y="178.4">4</text>
<text x="112.4" y="180.2">VCC</text>
<text x="108.9" y="226.1">4</text>
<text x="112.4" y="227.8">VCC</text>
</g>
</svg>
